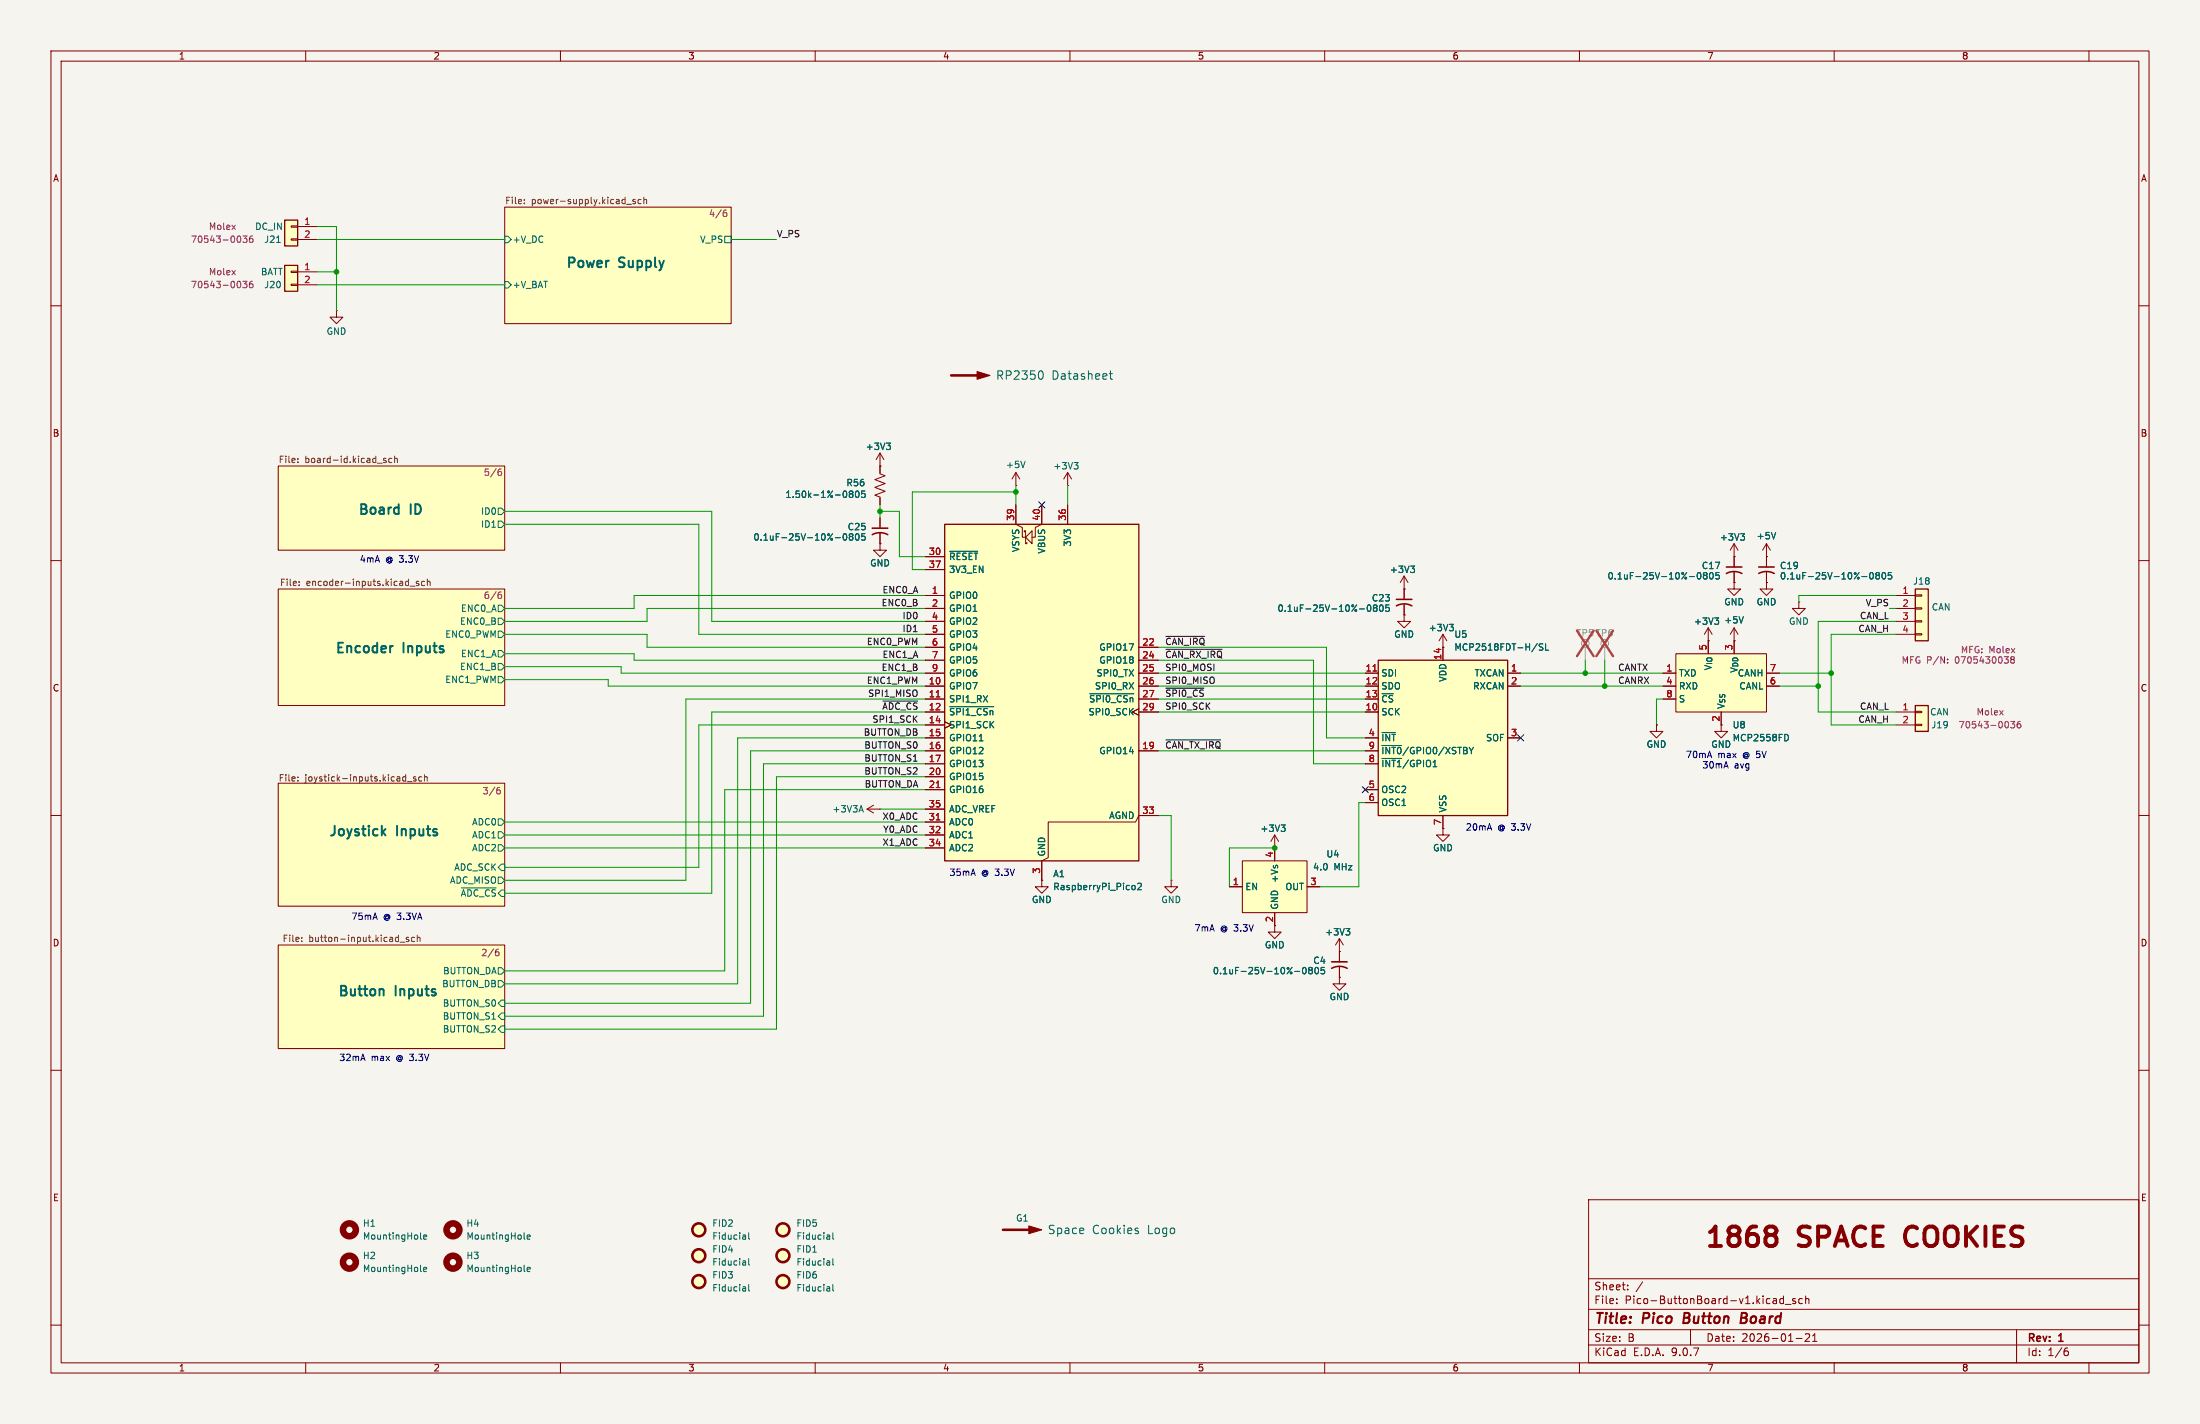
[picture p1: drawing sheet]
<svg xmlns="http://www.w3.org/2000/svg" width="432mm" height="279mm" viewBox="0 0 432 279" stroke-linecap="round" stroke-linejoin="round" font-family="sans-serif">
<path d="M0 0h431.8v279.4h-431.8z" fill="#f5f4ef" stroke="#f5f4ef" stroke-width=".2"/>
<g fill="none" stroke="#840000" stroke-width=".2">
<path d="M10 10h411.8v259.4h-411.8zM12 12h407.8v255.4h-407.8zM60 10v2M110 10v2M160 10v2M210 10v2M260 10v2M310 10v2M360 10v2M410 10v2M99.1 40.6h44.4v22.9h-44.4zM10 60h2"/>
<path d="M419.8 60h2M54.6 91.4h44.5v16.6h-44.5zM10 110h2M54.6 115.6h44.5v22.8h-44.5zM346.7 109.2v2.1M346.7 112.3v2M419.8 110h2M10 160h2M54.6 153.7h44.5v24.1h-44.5zM419.8 160h2M54.6 185.4h44.5v20.3h-44.5zM10 210h2"/>
<path d="M419.8 210h2M311.8 235.4h108v32h-108zM10 260h2M311.8 256.9h108M311.8 250.9h108M317.3 255.6v.2M317.3 254.9v.1M319.5 252.9v.2M319.5 252.2v.1M322.4 251.5l-1.3 1.9M348.6 254.9l.1 .9M348.7 255.7l-.2 .1"/>
<path d="M348.7 255.1l-.2 .1M350 254.3v1.5M350 254.9l-.4-.1-.3 .3 .2 .6h.5M350.4 255.9h1.1M352.4 254.9l-.4-.1-.2 .2 .1 .2 .5 .2v.3h-.6M353.8 254.9l-.5-.1-.3 .3 .2 .6h.6M354.4 254.9l.2-.1 .4 .1v.9M354.4 254.3v1.5M419.8 260h2M60 267.4v2M110 267.4v2M160 267.4v2"/>
<path d="M210 267.4v2M260 267.4v2M310 267.4v2M311.8 263.9h108M311.8 260.9h108M331.8 260.9v3M352.5 262.6h1.2M354.3 261.8l.6-.1 .2 .1 .1 .3-.9 1.1h.9M355.8 263.2h.8M355.8 262.1l.4-.4v1.5M360 267.4v2M395.8 260.9v6.5"/>
<path d="M405.4 265.1h.4l.2 .2-.1 .5-.5 .2M405.8 264.5l-.4 .1M410 267.4v2"/>
</g>
<path d="M330.6 257.6l-.2 2h.7M341.8 258.6h.6M342.4 258.6l.3 .1M342.5 257.6h-.6l-.3 2 1-.1M342.6 258.5l-.2 .1" fill="none" stroke="#840000" stroke-width=".4"/>
<path d="M347.2 240.7h.8a.82 .82 0 0 1 .7 .8 .82 .82 0 0 1-.7 .8M347.2 242.3h.8M348 242.3l.5 .4 .2 .3v.7l-.4 .6-.3 .2h-.8M374.3 241.2a2.64 2.64 0 0 0 0 2.7" fill="none" stroke="#840000" stroke-width=".76"/>
<g fill="#ffffc2" stroke="#ffffc2" stroke-width=".2">
<path d="M54.6 115.6h44.5v22.8h-44.5z"/>
<path d="M54.6 91.4h44.5v16.6h-44.5z"/>
<path d="M54.6 185.4h44.5v20.3h-44.5z"/>
<path d="M54.6 153.7h44.5v24.1h-44.5z"/>
<path d="M99.1 40.6h44.4v22.9h-44.4z"/>
</g>
<g fill="none" stroke="#006464" stroke-width=".2">
<path d="M99.1 55.2h.6l.6 .7-.6 .6h-.6zM99.1 46.4h.6l.6 .6-.6 .6h-.6zM142.2 46.4h1.3v1.2h-1.3zM97.8 99.7h.6l.7 .6-.7 .7h-.6zM97.8 118.7h.6l.7 .7-.7 .6h-.6zM97.8 102.2h.6l.7 .7-.7 .6h-.6zM367.1 112.4l.2-.1a.68 .68 0 0 1 .4 .7 .68 .68 0 0 1-.4 .6 .84 .84 0 0 1-.2-1.2zM368.4 112.9l-.2-.3 .2-.3h.3l.2 .3-.2 .3M368.4 112.9l-.2 .2v.4l.2 .1 .4-.1 .1-.1v-.3l-.2-.2M368.4 112.9h.3M369.5 112.5l.2-.2a.68 .68 0 0 1 .4 .7 .68 .68 0 0 1-.4 .6l-.3-.5zM371.3 112.3h-.7v.6l.2-.1 .4 .1 .1 .2v.4l-.2 .1-.5-.1"/>
<path d="M97.8 121.3h.6l.7 .6-.7 .7h-.6zM97.8 123.8h.6l.7 .7-.7 .6h-.6zM97.8 127.6h.6l.7 .7-.7 .6h-.6zM97.8 130.2h.6l.7 .6-.7 .6h-.6zM97.8 132.7h.6l.7 .7-.7 .6h-.6zM90.6 174.2h6.8M97.8 160.7h.6l.7 .6-.7 .6h-.6zM97.8 163.2h.6l.7 .6-.7 .7h-.6zM97.8 165.7h.6l.7 .7-.7 .6h-.6zM97.8 172.1h.6l.7 .6-.7 .7h-.6zM98.4 169.5h.7v1.3h-.7l-.6-.6zM97.8 189.9h.6l.7 .6-.7 .6h-.6z"/>
<path d="M97.8 192.4h.6l.7 .6-.7 .7h-.6zM98.4 196.2h.7v1.3h-.7l-.6-.6zM98.4 198.8h.7v1.2h-.7l-.6-.6zM98.4 201.3h.7v1.3h-.7l-.6-.7z"/>
</g>
<path d="M76.9 126.7h.2" fill="none" stroke="#006464" stroke-width=".38"/>
<g fill="none" stroke="#725600" stroke-width=".2">
<path d="M102.9 39.8v.2M102.9 39.2v.1M124.7 39.2l-.3-.1-.2 .2 .1 .2 .4 .1v.3h-.5M125.8 39.2l-.3-.1-.3 .3 .1 .5h.5M126.4 39.2h.5v.8M126.4 38.7v1.3M123 40.1h1M58.5 90.6v.2M58.5 90v.1M75.8 90l-.3-.1-.2 .2v.2l.5 .1v.3h-.5M76.9 90l-.4-.1-.2 .3 .1 .5h.5M77.4 90h.5l.1 .8"/>
<path d="M77.4 89.5v1.3M58.7 114.8v.1M58.7 114.1v.1M80.5 115h1M82.2 114.1h-.3l-.2 .1 .1 .2 .4 .1v.3h-.5M83.3 114.1h-.3l-.3 .2 .1 .5h.5M83.9 114.2l.5-.1v.8M83.9 113.6v1.3M58.5 152.5v.1M58.5 153.1v.2M79.9 153.4h1M81.6 152.5l-.3-.1-.2 .2 .1 .2 .4 .1v.3h-.5"/>
<path d="M82.8 152.5l-.4-.1-.2 .2 .1 .6h.5M83.3 152.5h.5l.1 .8M83.3 152v1.3M59.2 184.6v.1M59.2 184v.1M78.5 184.9h1M80.2 184l-.3-.1-.2 .2 .1 .2 .4 .1v.3h-.5M81.4 184l-.4-.1-.2 .2 .1 .6h.5M81.9 184h.5v.7M81.9 183.5v1.2"/>
</g>
<path d="M142.1 41.8l.3-.1 .3 .2-.2 .5h-.4M142.5 41.2l-.3 .1-.2 .2M97.9 92.6l.3-.1 .3 .2-.2 .5h-.4M98.3 92l-.3 .1-.2 .2M97.9 116.7l.3-.1 .3 .3-.2 .5h-.4M98.3 116.1l-.3 .1-.2 .3M97.6 155h.4l.2 .2-.1 .5h-.5M98.1 154.5l-.4 .1-.2 .2M97.4 186.8l.3-.1 .3 .3-.2 .5h-.4M97.8 186.3h-.3l-.2 .3" fill="none" stroke="#840084" stroke-width=".2"/>
<path d="M345.2 112.5a3.2 3.2 0 0 1 3 0M345.2 111.3h3" fill="none" stroke="#840000" stroke-width=".3"/>
<path d="M375.9 115.6h2.6v10.1h-2.6z" fill="#ffffc2"/>
<path d="M375.9 115.6h2.6v10.1h-2.6z" fill="none" stroke="#840000" stroke-width=".25"/>
<g fill="none" stroke="#840000" stroke-width=".2">
<path d="M353.1 118.1v1.3h-1.3l1.3 1.3 1.2-1.3h-1.2M353.1 118.1h.1M372.1 116.8h3.8M372.1 119.4h3.8M375.9 116.7h1.3v.3h-1.3zM375.9 119.3h1.3v.2h-1.3zM372.1 121.9h3.8M372.1 124.5h3.8M375.9 121.8h1.3v.2h-1.3zM375.9 124.3h1.3v.3h-1.3zM250.2 166.4h.1M250.2 163.8l-.8 1.3"/>
<path d="M250.2 163.8l.8 1.3M250.2 163.8v2.6M250.2 181.6v1.3h1.3l-1.3 1.3-1.3-1.3h1.3M262.9 191.8v1.2h1.3l-1.3 1.3-1.3-1.3h1.3M262.9 191.8h.1M262.9 186.7h.1M262.9 184.2v4.5M262.9 189.7v2.1M262.9 184.2l-.8 1.2M262.9 184.2l.8 1.2"/>
</g>
<path d="M382.3 130v.1M382.3 129.3v.2M394.7 129v.2l.2 .2M394.9 129.4l-.2 .2v.4l.2 .1h.4l.1-.2v-.3l-.3-.2M394.9 129.4h.2M395.3 129l.1 .2-.3 .2" fill="none" stroke="#840084" stroke-width=".2"/>
<path d="M261.4 190a3.2 3.2 0 0 1 3 0M261.4 188.7h3" fill="none" stroke="#840000" stroke-width=".3"/>
<g fill="none" stroke="#006464" stroke-width=".2">
<path d="M251.4 161.9h.8l-.4 .5M252 162.4l.2 .2v.3l-.2 .2M255.8 189.9l.1-.1a.68 .68 0 0 1 .5 .6 .68 .68 0 0 1-.5 .7l-.3-.5zM257.1 190.4l-.2 .2v.4l.2 .1 .4-.1 .1-.2v-.2l-.3-.2M257.1 190.4h.2M257.3 189.8h-.2l-.2 .3 .2 .3M257.5 189.9l.1 .2-.3 .3M258.2 189.9a.69 .69 0 0 0 .3 1.2l.3-.5-.1-.7M259.3 189.8v.6l.2-.1 .4 .1 .1 .4-.2 .3-.5-.1M264.1 182.2h.8l-.4 .5M264.7 182.7l.2 .2v.3l-.2 .3M223.2 241.5l.3 .2-.3 .4"/>
<path d="M223.2 241h.2"/>
</g>
<path d="M196.8 241.3h6.4" fill="none" stroke="#840000" stroke-width=".51"/>
<path d="M201.9 240.5l2.6 .8-2.6 .8z" fill="#840000" stroke="#840000" stroke-width=".2"/>
<path d="M243.8 168.9h12.7v10.2h-12.7z" fill="#ffffc2"/>
<path d="M241.3 174h2.5M243.8 168.9h12.7v10.2h-12.7zM250.2 166.4v2.5M250.2 179.1v2.5M256.5 174h2.6" fill="none" stroke="#840000" stroke-width=".2"/>
<path d="M55.9 43.2h2.5v5.1h-2.5z" fill="#ffffc2"/>
<path d="M55.9 43.2h2.5v5.1h-2.5z" fill="none" stroke="#840000" stroke-width=".25"/>
<g fill="none" stroke="#840000" stroke-width=".2">
<path d="M57.1 44.3h1.3v.3h-1.3zM57.1 46.9h1.3v.2h-1.3zM58.4 44.5h3.8M58.4 47h3.8M172.7 88.9v4.1l1 .3-2 .8 2 .8-2 .7 2 .8-2 .8 1 .3v1.6M172.7 91.4h.1M172.7 88.9l-.7 1.3M172.7 88.9l.8 1.3M172.7 106.7v1.3h1.3l-1.3 1.2-1.3-1.2h1.3M172.7 106.7h.1M172.7 101.6v2M172.7 104.6v2.1"/>
<path d="M275.6 115.6v2M275.6 118.6v2.1M340.4 109.2h.1M340.4 106.7l-.8 1.3M340.4 106.7l.7 1.3M340.4 106.7v2.5M325.1 142.2v1.3h-1.3l1.3 1.3 1.3-1.3h-1.3M325.1 142.2h.1M337.8 142.2v1.3h-1.3l1.3 1.3 1.3-1.3h-1.3M204.5 172.7v1.3h1.2l-1.2 1.3-1.3-1.3h1.3M204.5 172.7h.1M229.9 172.7v1.3h1.2l-1.2 1.3-1.3-1.3h1.3"/>
<path d="M229.9 172.7h.1"/>
</g>
<g fill="none" stroke="#006464" stroke-width=".2">
<path d="M54.3 47.6h.7M166.9 96.9l-.2-.3 .2-.3h.3l.2 .3-.2 .3M166.9 96.9l-.2 .2v.4l.2 .1 .4-.1 .1-.1v-.3l-.2-.2M166.9 96.9h.3M168 96.5l.2-.2a.68 .68 0 0 1 .4 .7 .68 .68 0 0 1-.4 .6l-.3-.5zM169.8 96.3h-.6l-.1 .6 .2-.1 .4 .1 .1 .2v.4l-.2 .1-.5-.1M174 86.9h.8l-.5 .5M174.5 87.4l.3 .3v.3l-.3 .2M165.8 104.7a.72 .72 0 0 0 .1 1.3l.3-.5-.1-.7M166.7 104.8v.2l.2 .3M166.9 105.3l-.2 .2v.4l.2 .1 .4-.1 .1-.2v-.2l-.2-.2M166.9 105.3h.3"/>
<path d="M167.3 104.8l.1 .2-.2 .3M168 104.8a.69 .69 0 0 0 .3 1.2l.3-.5-.1-.7M169.2 104.7l-.1 .6 .2-.1 .4 .1 .1 .4-.2 .3-.5-.1M268.6 118.7a.72 .72 0 0 0 .2 1.3l.3-.5-.2-.7M269.6 118.8v.2l.2 .2M269.8 119.2l-.2 .3v.3l.2 .2 .4-.1 .1-.2v-.2l-.3-.3M269.8 119.2h.2M270.2 118.8l.1 .2-.3 .2M270.9 118.8a.69 .69 0 0 0 .3 1.2l.3-.5-.1-.7M272 118.7v.6l.2-.1h.4l.1 .5-.2 .3-.5-.2M341.6 104.7h.8l-.4 .5M342.2 105.2l.2 .2v.3l-.2 .3"/>
</g>
<path d="M47.7 46.3h.8l-.5 .5 .4 .1v.5l-.2 .2-.5-.2M49.6 46.3l-.4 .1-.2 .2-.1 .7 .3 .3 .4-.2 .1-.4-.1-.2h-.4l-.3 .2" fill="none" stroke="#840084" stroke-width=".2"/>
<path d="M171.2 104.9a3.2 3.2 0 0 1 3 0M171.2 103.6h3M274.1 118.9a3.2 3.2 0 0 1 3 0M274.1 117.6h3" fill="none" stroke="#840000" stroke-width=".3"/>
<path d="M328.9 128.3h17.8v11.4h-17.8z" fill="#ffffc2"/>
<g fill="none" stroke="#840000" stroke-width=".2">
<path d="M275.6 115.6h.1M275.6 113l-.8 1.3M275.6 113l.8 1.3M275.6 113v2.6M275.6 120.7v1.2h1.3l-1.3 1.3-1.3-1.3h1.3M275.6 120.7h.1M283.2 127h.1M283.2 124.5l-.8 1.2M283.2 124.5l.8 1.2M283.2 124.5v2.5M326.4 132.1h2.5M326.4 134.6h2.5"/>
<path d="M326.4 137.2h2.5M328.9 128.3h17.8v11.4h-17.8zM335.3 125.7v2.6M337.8 139.7v2.5M340.4 123.2l-.8 1.3M340.4 123.2l.7 1.3M340.4 123.2v2.5M346.7 132.1h2.5M346.7 134.6h2.5"/>
</g>
<path d="M276.8 111.1h.8l-.4 .5M277.4 111.6l.2 .2v.3l-.2 .2M284.5 122.5h.8l-.5 .5M285 123l.3 .2v.3M342.2 121l-.4 1.2M350.6 144.1a.68 .68 0 0 1 .4 .6 .68 .68 0 0 1-.4 .7" fill="none" stroke="#006464" stroke-width=".2"/>
<g fill="none" stroke="#9c9b98" stroke-width=".2">
<path d="M311.1 127v2.5M315 127v2.5"/>
<circle cx="311.2" cy="126.2" r=".76"/>
<circle cx="315" cy="126.2" r=".76"/>
</g>
<path d="M309.5 123.7l3.3 5.1M312.8 123.7l-3.3 5.1M313.3 123.7l3.3 5.1M316.6 123.7l-3.3 5.1" fill="none" stroke="#e12e31" stroke-width=".46"/>
<path d="M375.9 138.4h2.6v5.1h-2.6z" fill="#ffffc2"/>
<path d="M375.9 138.4h2.6v5.1h-2.6z" fill="none" stroke="#840000" stroke-width=".25"/>
<g fill="none" stroke="#840000" stroke-width=".2">
<path d="M66 61v1.2h1.3l-1.3 1.3-1.2-1.3h1.2M66 61h.1M340.4 114.3v1.3h1.2l-1.2 1.2-1.3-1.2h1.3M340.4 114.3h.1M340.4 109.2v2.1M340.4 112.3v2M346.7 109.2h.1M346.7 114.3v1.3h-1.3l1.3 1.2 1.3-1.2h-1.3M346.7 114.3h.1M346.7 106.7l-.8 1.3M346.7 106.7l.8 1.3M346.7 106.7v2.5"/>
<path d="M335.3 125.7h.1M335.3 123.2l-.8 1.3M335.3 123.2l.7 1.3M335.3 123.2v2.5M372.1 139.7h3.8M375.9 139.6h1.3v.2h-1.3zM372.1 142.2h3.8M375.9 142.1h1.3v.3h-1.3z"/>
</g>
<path d="M394.6 141.5h.8l-.4 .5 .4 .2v.5l-.2 .1-.6-.1M396.5 141.5l-.3 .1-.2 .3-.1 .7 .3 .2 .4-.1v-.4l-.1-.2-.3-.1-.3 .3" fill="none" stroke="#840084" stroke-width=".2"/>
<path d="M333.4 112.3a.72 .72 0 0 0 .1 1.3l.3-.5-.1-.6M334.4 112.5l-.1 .1 .3 .3M334.6 112.9l-.3 .2 .1 .4 .2 .1 .3-.1 .1-.1v-.3l-.2-.2M334.6 112.9h.2M335 112.5v.1l-.2 .3M335.7 112.5a.69 .69 0 0 0 .3 1.1l.3-.5-.2-.6M336.8 112.3l-.1 .6 .2-.1 .4 .1 .2 .5-.3 .2-.5-.1M348.5 104.5l-.4 1.2M336.5 121.2h.8l-.4 .5M337.1 121.7l.2 .3v.3l-.2 .2" fill="none" stroke="#006464" stroke-width=".2"/>
<path d="M338.8 112.5a3.2 3.2 0 0 1 3.1 0M338.8 111.3h3.1" fill="none" stroke="#840000" stroke-width=".3"/>
<path d="M55.9 52.1h2.5v5.1h-2.5z" fill="#ffffc2"/>
<path d="M55.9 52.1h2.5v5.1h-2.5z" fill="none" stroke="#840000" stroke-width=".25"/>
<path d="M57.1 53.2h1.3v.3h-1.3zM57.1 55.8h1.3v.2h-1.3zM58.4 53.3h3.8M58.4 55.9h3.8M199.4 95.3h.1M199.4 92.7l-.8 1.3M199.4 92.7l.8 1.3M199.4 92.7v2.6" fill="none" stroke="#840000" stroke-width=".2"/>
<path d="M47.7 55.2h.8l-.5 .5 .4 .1v.5l-.2 .2-.5-.2M49.6 55.2l-.4 .1-.2 .2-.1 .7 .3 .3 .4-.2 .1-.4-.1-.2h-.4l-.3 .2" fill="none" stroke="#840084" stroke-width=".2"/>
<path d="M201.2 90.5l-.4 1.3M102.9 243l.1 .1M103.5 242.7l.6-.1-.1-.2-.4-.1-.1 .2v.6h.5M146.3 252.5v.8M146.3 253.2l-.1 .1M146.3 252.8h-.1M146.9 252v1.1l.2 .2M162.8 242.4l.1 .7M162.9 243.1h-.2M162.9 242.6l-.2 .1M163.5 241.9v1.1l.1 .1" fill="none" stroke="#006464" stroke-width=".2"/>
<circle cx="88.9" cy="241.3" r="1.27" fill="none" stroke="#840000" stroke-width="1.3"/>
<g fill="#ffffc2" stroke="#ffffc2" stroke-width=".2">
<circle cx="153.7" cy="241.3" r="1.27"/>
<circle cx="137.2" cy="251.5" r="1.27"/>
</g>
<g fill="none" stroke="#840000" stroke-width=".51">
<circle cx="137.2" cy="251.5" r="1.27"/>
<circle cx="153.7" cy="241.3" r="1.27"/>
</g>
<path d="M185.4 102.9h38.1v66h-38.1z" fill="#ffffc2"/>
<path d="M185.4 102.9h38.1v66h-38.1z" fill="none" stroke="#840000" stroke-width=".25"/>
<g fill="none" stroke="#840000" stroke-width=".2">
<path d="M199.4 99.1v3.8l1.3 .6v1.9h.6M204.5 99.1v3.8l-1.3 .6v1.9h-.6M209.5 99.1v3.8M181.6 109.2h3.8M181.6 111.8h3.8M181.6 116.8h3.8M181.6 119.4h3.8M201 104.4v-.3h.3v2.6h.2v-.3M201.3 105.4l1.3-1.3v2.6zM181.6 121.9h3.8M181.6 124.5h3.8M181.6 127h3.8"/>
<path d="M181.6 129.5h3.8M181.6 132.1h3.8M181.6 134.6h3.8M181.6 137.2h3.8M181.6 139.7h3.8M223.5 139.1l-1.3 .6 1.3 .6M223.5 127h3.8M223.5 129.5h3.8M223.5 132.1h3.8M223.5 134.6h3.8M223.5 137.2h3.8M223.5 139.7h3.8"/>
<path d="M170.2 158.8h2.5M170.2 158.8l1.2 .7M171.4 158l-1.2 .8M172.7 158.8h.1M181.6 142.2h3.8M181.6 144.8h3.8M181.6 147.3h3.8M181.6 149.9h3.8M181.6 152.4h3.8M181.6 154.9h3.8M181.6 158.8h3.8M185.4 141.6l1.3 .6-1.3 .7"/>
<path d="M223.5 147.3h3.8M181.6 161.3h3.8M181.6 163.8h3.8M181.6 166.4h3.8M227.3 160h-3.8l-.6 1.3h-17.2v7l-1.2 .6v3.8"/>
</g>
<g fill="none" stroke="#006464" stroke-width=".2">
<path d="M186.4 108.2h5.5M186.4 138.7h8.6M213.9 136.1h8.6M168.7 159h.6M169 158.1l.4 1.2M192.2 145.4h.7M222.3 173.8l.3-.1 .2 .3v.4l-.5 .1M223.3 173.4l.5-.1 .2 .4-.8 .9h.8M82.5 243l.2 .1M82.5 249.3l.2 .2M83.1 249.1l.6-.1v-.3h-.4l-.2 .1 .1 .6h.5M83.1 242.7l.6-.1v-.2l-.4-.1-.2 .2 .1 .6h.5"/>
<path d="M102.9 249.3l.1 .2M103.5 249.1l.6-.1-.1-.3h-.4l-.1 .1v.6h.5M146.3 242.4v.7M146.3 247.4v.8M146.3 248.2h-.1M146.3 247.7h-.1M146.3 243.1h-.1M146.3 242.6l-.1 .1M146.9 247v1l.2 .2M146.9 241.9v1.1l.2 .1M162.8 247.4l.1 .8M162.9 248.2h-.2"/>
<path d="M162.9 247.7h-.2M163.5 247v1l.1 .2"/>
</g>
<path d="M183.8 136.7h.7M183.8 154.5h.7M183.8 160.9h.7" fill="none" stroke="#a90000" stroke-width=".2"/>
<g fill="#ffffc2" stroke="#ffffc2" stroke-width=".2">
<circle cx="153.7" cy="246.4" r="1.27"/>
<circle cx="137.2" cy="246.4" r="1.27"/>
<circle cx="137.2" cy="241.3" r="1.27"/>
</g>
<g fill="none" stroke="#840000" stroke-width=".51">
<circle cx="137.2" cy="246.4" r="1.27"/>
<circle cx="137.2" cy="241.3" r="1.27"/>
<circle cx="153.7" cy="246.4" r="1.27"/>
</g>
<g fill="none" stroke="#840000" stroke-width="1.3">
<circle cx="68.6" cy="241.3" r="1.27"/>
<circle cx="68.6" cy="247.6" r="1.27"/>
<circle cx="88.9" cy="247.6" r="1.27"/>
</g>
<path d="M270.5 129.5h25.4v30.5h-25.4z" fill="#ffffc2"/>
<path d="M270.5 129.5h25.4v30.5h-25.4z" fill="none" stroke="#840000" stroke-width=".25"/>
<g fill="none" stroke="#840000" stroke-width=".2">
<path d="M172.7 91.4h.1M172.7 91.4v1.3M172.7 97.8v1.3M199.4 99.1v3.8M204.5 99.1v3.8M209.5 95.3h.1M209.5 92.7l-.7 1.3M209.5 92.7l.8 1.3M209.5 92.7v2.6M209.5 99.1v3.8M172.7 106.7h.1M172.7 101.6v2"/>
<path d="M172.7 104.6v2.1M181.6 109.2h3.8M181.6 111.8h3.8M181.6 116.8h3.8M181.6 119.4h3.8M275.6 115.6h.1M275.6 115.6v2M275.6 118.6v2.1M340.4 109.2h.1M340.4 114.3h.1M340.4 109.2v2.1M340.4 112.3v2"/>
<path d="M346.7 109.2h.1M346.7 114.3h.1M346.7 109.2v2.1M346.7 112.3v2M181.6 132.1h3.8M181.6 134.6h3.8M181.6 137.2h3.8M181.6 139.7h3.8M181.6 121.9h3.8M181.6 124.5h3.8M181.6 127h3.8M181.6 129.5h3.8"/>
<path d="M223.5 139.1l-1.3 .6 1.3 .6M223.5 132.1h3.8M223.5 134.6h3.8M223.5 137.2h3.8M223.5 139.7h3.8M223.5 127h3.8M223.5 129.5h3.8M268 132.1h2.5M268 134.6h2.5M268 137.2h2.5M268 139.7h2.5M275.6 120.7h.1"/>
<path d="M283.2 127h.1M283.2 127v2.5M295.9 132.1h2.5M295.9 134.6h2.5M326.4 132.1h2.5M326.4 134.6h2.5M326.4 137.2h2.5M335.3 125.7h.1M335.3 125.7v2.6M337.8 139.7v2.5M346.7 132.1h2.5M346.7 134.6h2.5"/>
<path d="M181.6 144.8h3.8M181.6 147.3h3.8M181.6 149.9h3.8M181.6 154.9h3.8M181.6 142.2h3.8M181.6 152.4h3.8M181.6 158.8h3.8M185.4 141.6l1.3 .6-1.3 .7M223.5 147.3h3.8M268 144.8h2.5M268 147.3h2.5M268 149.9h2.5"/>
<path d="M268 154.9h2.5M268 157.5h2.5M295.9 144.8h2.5M325.1 142.2h.1M181.6 161.3h3.8M181.6 163.8h3.8M181.6 166.4h3.8M204.5 172.7h.1M204.5 168.9v3.8M223.5 160h3.8M241.3 174h2.5M250.2 166.4h.1"/>
<path d="M250.2 166.4v2.5M250.2 179.1v2.5M256.5 174h2.6M283.2 162.6v1.2h1.3l-1.3 1.3-1.3-1.3h1.3M283.2 162.6h.1M283.2 160v2.6M262.9 186.7h.1M262.9 191.8h.1M262.9 186.7v2M262.9 189.7v2.1"/>
</g>
<path d="M183.8 136.7h.7M269.5 131.7h.7M183.8 154.5h.7M183.8 160.9h.7" fill="none" stroke="#a90000" stroke-width=".2"/>
<g fill="none" stroke="#006464" stroke-width=".2">
<path d="M204.4 72.8a1.03 1.03 0 0 1 0 1.6M217.7 73.3h.6M218 72.8v1.4l.3 .2M166.9 96.9l-.2 .2v.4l.2 .1 .4-.1 .1-.1v-.3l-.2-.2M166.9 96.9l-.2-.3 .2-.3h.3l.2 .3-.2 .3M166.9 96.9h.3M168 96.5l.2-.2a.68 .68 0 0 1 .4 .7 .68 .68 0 0 1-.4 .6l-.3-.5zM169.8 96.3h-.6l-.1 .6 .2-.1 .4 .1 .1 .2v.4l-.2 .1-.5-.1M174 86.9h.8l-.5 .5M174.5 87.4l.3 .3v.3l-.3 .2M210.8 90.7h.8l-.4 .5M211.4 91.2l.2 .3v.3l-.2 .2"/>
<path d="M165.8 104.7a.72 .72 0 0 0 .1 1.3l.3-.5-.1-.7M166.7 104.8v.2l.2 .3M166.9 105.3l-.2 .2v.4l.2 .1 .4-.1 .1-.2v-.2l-.2-.2M166.9 105.3h.3M167.3 104.8l.1 .2-.2 .3M168 104.8a.69 .69 0 0 0 .3 1.2l.3-.5-.1-.7M169.2 104.7l-.1 .6 .2-.1 .4 .1 .1 .4-.2 .3-.5-.1M186.4 108.2h5.5M268.6 118.7a.72 .72 0 0 0 .2 1.3l.3-.5-.2-.7M269.6 118.8v.2l.2 .2M269.8 119.2l-.2 .3v.3l.2 .2 .4-.1 .1-.2v-.2l-.3-.3M269.8 119.2h.2"/>
<path d="M270.2 118.8l.1 .2-.3 .2M270.9 118.8a.69 .69 0 0 0 .3 1.2l.3-.5-.1-.7M272 118.7v.6l.2-.1h.4l.1 .5-.2 .3-.5-.2M276.8 111.1h.8l-.4 .5M277.4 111.6l.2 .2v.3l-.2 .2M333.4 112.3a.72 .72 0 0 0 .1 1.3l.3-.5-.1-.6M334.4 112.5l-.1 .1 .3 .3M334.6 112.9l-.3 .2 .1 .4 .2 .1 .3-.1 .1-.1v-.3l-.2-.2M334.6 112.9h.2M335 112.5v.1l-.2 .3M335.7 112.5a.69 .69 0 0 0 .3 1.1l.3-.5-.2-.6M336.8 112.3l-.1 .6 .2-.1 .4 .1 .2 .5-.3 .2-.5-.1"/>
<path d="M341.6 104.7h.8l-.4 .5M342.2 105.2l.2 .2v.3l-.2 .3M348.5 104.5l-.4 1.2M367.1 112.4l.2-.1a.68 .68 0 0 1 .4 .7 .68 .68 0 0 1-.4 .6 .84 .84 0 0 1-.2-1.2zM368.4 112.9l-.2 .2v.4l.2 .1 .4-.1 .1-.1v-.3l-.2-.2M368.4 112.9h.3M368.4 112.9l-.2-.3 .2-.3h.3l.2 .3-.2 .3M369.5 112.5l.2-.2a.68 .68 0 0 1 .4 .7 .68 .68 0 0 1-.4 .6l-.3-.5zM371.3 112.3h-.7v.6l.2-.1 .4 .1 .1 .2v.4l-.2 .1-.5-.1M186.4 138.7h8.6M213.9 136.1h8.6M284.5 122.5h.8l-.5 .5"/>
<path d="M285 123l.3 .2v.3M302.8 126.4l-.5-.1-.1 .1v.4l.5 .2 .1 .3-.2 .3-.5-.1M303.4 126.3v1.3h.6M336.5 121.2h.8l-.4 .5M337.1 121.7l.2 .3v.3l-.2 .2M342.2 121l-.4 1.2M192.2 145.4h.7M271.2 143.7h2.7M271.2 146.3h3.9M271.2 148.8h3.9M350.6 144.1a.68 .68 0 0 1 .4 .6 .68 .68 0 0 1-.4 .7M222.3 173.8l.3-.1 .2 .3v.4l-.5 .1"/>
<path d="M223.3 173.4l.5-.1 .2 .4-.8 .9h.8M251.4 161.9h.8l-.4 .5M252 162.4l.2 .2v.3l-.2 .2M255.8 189.9l.1-.1a.68 .68 0 0 1 .5 .6 .68 .68 0 0 1-.5 .7l-.3-.5zM257.1 190.4l-.2 .2v.4l.2 .1 .4-.1 .1-.2v-.2l-.3-.2M257.1 190.4h.2M257.3 189.8h-.2l-.2 .3 .2 .3M257.5 189.9l.1 .2-.3 .3M258.2 189.9a.69 .69 0 0 0 .3 1.2l.3-.5-.1-.7M259.3 189.8v.6l.2-.1 .4 .1 .1 .4-.2 .3-.5-.1M264.1 182.2h.8l-.4 .5M264.7 182.7l.2 .2v.3l-.2 .3"/>
<path d="M162.8 252.5l.1 .8M162.9 253.2l-.2 .1M162.9 252.8h-.2M163.5 252v1.1l.1 .2"/>
</g>
<g fill="none" stroke="#840000" stroke-width=".51">
<path d="M186.7 73.7h6.3"/>
<circle cx="153.7" cy="251.5" r="1.27"/>
</g>
<path d="M191.8 72.9l2.5 .8-2.5 .7z" fill="#840000" stroke="#840000" stroke-width=".2"/>
<circle cx="153.7" cy="251.5" r="1.27" fill="#ffffc2" stroke="#ffffc2" stroke-width=".2"/>
<path d="M173.3 137.6h6.8M228.8 124.9h7.6M228.8 135h7.5M228.8 127.4h11.1M228.8 145.2h10.8" fill="none" stroke="#0f0f0f" stroke-width=".2"/>
<g fill="none" stroke="#009600" stroke-width=".2">
<path d="M62.2 47h36.9M62.2 44.5h3.8v16.5M62.2 55.9h36.9M62.2 53.3h3.8M143.5 47h8.9M172.7 99.1v2.5M199.4 95.3v3.8M199.4 96.5h-20.3v15.3h2.5M209.5 95.3v3.8M99.1 100.3h40.6v21.6h41.9M99.1 102.9h38.1v21.6h44.4M172.7 100.3h3.8v8.9h5.1"/>
<path d="M181.6 116.8h-57.1v2.6h-25.4M181.6 119.4h-54.6v2.5h-27.9M370.8 119.4h1.3M372.1 116.8h-19v1.3M99.1 130.8h22.8v1.3h59.7M99.1 133.4h20.3v1.2h62.2M99.1 124.5h27.9v2.5h54.6M99.1 128.3h25.4v1.2h57.1M181.6 137.2h-47v35.5h-35.5M181.6 139.7h-41.9v35.6h-40.6M227.3 132.1h40.7M227.3 134.6h40.7"/>
<path d="M227.3 137.2h40.7M227.3 139.7h40.7M227.3 129.5h30.5v20.4h10.2M227.3 127h33v17.8h7.7M298.4 132.1h28M298.4 134.6h28M311.1 129.5v2.6M315 129.5v5.1M326.4 137.2h-1.3v5M349.2 132.1h10.2M349.2 134.6h7.7M372.1 124.5h-12.7v17.7h12.7"/>
<path d="M372.1 121.9h-15.2v17.8h15.2M172.7 158.8h8.9M181.6 142.2h-44.4v28h-38.1M181.6 149.9h-31.7v49.5h-50.8M181.6 147.3h-34.3v49.6h-48.2M181.6 152.4h-29.2v49.5h-53.3M181.6 144.8h-36.8v48.2h-45.7M181.6 154.9h-39.4v35.6h-43.1M227.3 147.3h40.7M268 157.5h-1.3v16.5h-7.6M99.1 166.4h82.5M99.1 163.8h82.5"/>
<path d="M99.1 161.3h82.5M227.3 160h2.6v12.7M250.2 166.4h-8.9v7.6"/>
</g>
<path d="M203.9 98.5l1.2 1.2M205.1 98.5l-1.2 1.2M267.4 154.3l1.2 1.2M268.6 154.3l-1.2 1.2M297.8 144.2l1.3 1.2M299.1 144.2l-1.3 1.2" fill="none" stroke="#000084" stroke-width=".2"/>
<g fill="#009600" stroke="#009600" stroke-width=".2">
<circle cx="250.2" cy="166.4" r=".46"/>
<circle cx="172.7" cy="100.3" r=".46"/>
<circle cx="66" cy="53.3" r=".46"/>
<circle cx="315" cy="134.6" r=".46"/>
<circle cx="311.1" cy="132.1" r=".46"/>
<circle cx="356.9" cy="134.6" r=".46"/>
<circle cx="359.4" cy="132.1" r=".46"/>
<circle cx="199.4" cy="96.5" r=".46"/>
</g>
<g font-size="5.3" fill="#840000">
<text x="334.4" y="245.8">1868</text>
<text x="353.3" y="245.8">SPACE</text>
<text x="375.7" y="245.8">COOKIES</text>
</g>
<g font-size="2.8" fill="#840000">
<text x="312.8" y="260.3">Title:</text>
<text x="322.5" y="260.3">Pico</text>
<text x="331.3" y="260.3">Button</text>
<text x="343.3" y="260.3">Board</text>
</g>
<g font-size="2.7" fill="#006464">
<text x="110.9" y="53.1">Power</text>
<text x="121.5" y="53.1">Supply</text>
<text x="70.1" y="101.1">Board</text>
<text x="80.5" y="101.1">ID</text>
<text x="65.6" y="128.3">Encoder</text>
<text x="79.1" y="128.3">Inputs</text>
<text x="64.3" y="164.6">Joystick</text>
<text x="77.9" y="164.6">Inputs</text>
<text x="66.1" y="195.6">Button</text>
<text x="77.6" y="195.6">Inputs</text>
</g>
<g font-size="2.3" fill="#006464">
<text x="195.4" y="74.7">RP2350</text>
<text x="206.4" y="74.7">Datasheet</text>
<text x="205.6" y="242.4">Space</text>
<text x="214.3" y="242.4">Cookies</text>
<text x="225.2" y="242.4">Logo</text>
</g>
<g font-size="2.1" fill="#840000">
<text x="312.8" y="256.1">File:</text>
<text x="312.8" y="253.4">Sheet:</text>
<text x="318.9" y="256.1">Pico-ButtonBoard-v1.kicad_sch</text>
<text x="312.8" y="263.5">Size:</text>
<text x="319.5" y="263.5">B</text>
<text x="334.8" y="263.5">Date:</text>
<text x="341.8" y="263.5">2026-01-21</text>
<text x="397.8" y="263.7">Rev:</text>
<text x="404.2" y="263.7">1</text>
<text x="312.8" y="266.3">KiCad</text>
<text x="320.5" y="266.3">E.D.A.</text>
<text x="328.1" y="266.3">9.0.7</text>
<text x="397.8" y="266.3">Id:</text>
<text x="401.9" y="266.3">1/6</text>
</g>
<g font-size="1.8" fill="#840000">
<text x="35" y="11.9">1</text>
<text x="85" y="11.9">2</text>
<text x="135" y="11.9">3</text>
<text x="185" y="11.9">4</text>
<text x="235" y="11.9">5</text>
<text x="285" y="11.9">6</text>
<text x="335" y="11.9">7</text>
<text x="385" y="11.9">8</text>
<text x="10.3" y="35.9">A</text>
<text x="420.1" y="35.9">A</text>
<text x="10.3" y="85.9">B</text>
<text x="420.1" y="85.9">B</text>
<text x="10.3" y="135.9">C</text>
<text x="341.2" y="132.2" transform="rotate(-90 341.2 132.2)">V_{DD}</text>
<text x="420.1" y="135.9">C</text>
<text x="10.3" y="185.9">D</text>
<text x="249.9" y="181" transform="rotate(-90 249.9 181)">2</text>
<text x="420.1" y="185.9">D</text>
<text x="10.3" y="235.9">E</text>
<text x="420.1" y="235.9">E</text>
<text x="35" y="269.3">1</text>
<text x="85" y="269.3">2</text>
<text x="135" y="269.3">3</text>
<text x="185" y="269.3">4</text>
<text x="235" y="269.3">5</text>
<text x="285" y="269.3">6</text>
<text x="335" y="269.3">7</text>
<text x="385" y="269.3">8</text>
</g>
<g font-size="1.8" fill="#725600">
<text x="99.1" y="40.1">File:</text>
<text x="104.3" y="40.1">power-supply.kicad_sch</text>
<text x="54.6" y="90.9">File:</text>
<text x="59.8" y="90.9">board-id.kicad_sch</text>
<text x="54.9" y="115.1">File:</text>
<text x="60.1" y="115.1">encoder-inputs.kicad_sch</text>
<text x="54.6" y="153.4">File:</text>
<text x="59.8" y="153.4">joystick-inputs.kicad_sch</text>
<text x="55.4" y="184.9">File:</text>
<text x="60.6" y="184.9">button-input.kicad_sch</text>
</g>
<g font-size="1.8" fill="#840084">
<text x="37.4" y="47.9">70543-0036</text>
<text x="40.9" y="45.3">Molex</text>
<text x="139" y="42.8">4/6</text>
<text x="37.4" y="56.7">70543-0036</text>
<text x="40.9" y="54.2">Molex</text>
<text x="94.9" y="93.6">5/6</text>
<text x="94.9" y="117.7">6/6</text>
<text x="373.1" y="130.4">MFG P/N:</text>
<text x="383.8" y="130.4">0705430038</text>
<text x="384.8" y="128.4">MFG: Molex</text>
<text x="384.3" y="143.1">70543-0036</text>
<text x="387.9" y="140.6">Molex</text>
<text x="94.6" y="156.1">3/6</text>
<text x="94.3" y="187.8">2/6</text>
</g>
<g font-size="1.8" fill="#006464">
<text x="50" y="45.3">DC_IN</text>
<text x="51.8" y="47.9">J21</text>
<text x="100.5" y="47.9">+V_DC</text>
<text x="137.3" y="47.9">V_PS</text>
<text x="51.1" y="54.2">BATT</text>
<text x="51.8" y="56.7">J20</text>
<text x="100.5" y="56.7">+V_BAT</text>
<text x="64" y="65.9">GND</text>
<text x="169.8" y="88.5">+3V3</text>
<text x="166" y="95.6">R56</text>
<text x="197.4" y="92">+5V</text>
<text x="206.7" y="92.3">+3V3</text>
<text x="94.3" y="101.2">ID0</text>
<text x="154.1" y="97.9">1.50k-1%-0805</text>
<text x="94.3" y="103.7">ID1</text>
<text x="147.8" y="106.3">0.1uF-25V-10%-0805</text>
<text x="166.3" y="104.2">C25</text>
<text x="210.4" y="107.3" transform="rotate(-90 210.4 107.3)">3V3</text>
<text x="337.5" y="106.3">+3V3</text>
<text x="344.7" y="106">+5V</text>
<text x="170.7" y="111.4">GND</text>
<text x="186.2" y="110.1">~{RESET}</text>
<text x="186.2" y="112.6">3V3_EN</text>
<text x="200.3" y="108.4" transform="rotate(-90 200.3 108.4)">VSYS</text>
<text x="205.3" y="108.7" transform="rotate(-90 205.3 108.7)">VBUS</text>
<text x="272.7" y="112.6">+3V3</text>
<text x="315.4" y="113.9">0.1uF-25V-10%-0805</text>
<text x="333.9" y="111.9">C17</text>
<text x="349.3" y="111.9">C19</text>
<text x="349.3" y="113.9">0.1uF-25V-10%-0805</text>
<text x="186.2" y="117.7">GPIO0</text>
<text x="269.1" y="118.2">C23</text>
<text x="338.3" y="119">GND</text>
<text x="344.7" y="119">GND</text>
<text x="375.4" y="114.9">J18</text>
<text x="379.1" y="120">CAN</text>
<text x="87.3" y="125.3">ENC0_PWM</text>
<text x="90.2" y="122.8">ENC0_B</text>
<text x="90.4" y="120.2">ENC0_A</text>
<text x="186.2" y="120.2">GPIO1</text>
<text x="186.2" y="122.8">GPIO2</text>
<text x="186.2" y="125.3">GPIO3</text>
<text x="250.6" y="120.2">0.1uF-25V-10%-0805</text>
<text x="273.6" y="125.3">GND</text>
<text x="280.3" y="124.1">+3V3</text>
<text x="285.4" y="125.3">U5</text>
<text x="332.4" y="122.8">+3V3</text>
<text x="338.3" y="122.5">+5V</text>
<text x="351" y="122.8">GND</text>
<text x="90.2" y="131.7">ENC1_B</text>
<text x="90.4" y="129.1">ENC1_A</text>
<text x="186.2" y="127.9">GPIO4</text>
<text x="186.2" y="130.4">GPIO5</text>
<text x="215.7" y="127.9">GPIO17</text>
<text x="215.7" y="130.4">GPIO18</text>
<text x="285.4" y="127.9">MCP2518FDT-H/SL</text>
<text x="336.1" y="131.7" transform="rotate(-90 336.1 131.7)">V_{IO}</text>
<text x="87.3" y="134.2">ENC1_PWM</text>
<text x="186.2" y="132.9">GPIO6</text>
<text x="186.2" y="135.5">GPIO7</text>
<text x="214.8" y="135.5">SPI0_RX</text>
<text x="215.1" y="132.9">SPI0_TX</text>
<text x="271" y="132.9">SDI</text>
<text x="271" y="135.5">SDO</text>
<text x="284.1" y="133.9" transform="rotate(-90 284.1 133.9)">VDD</text>
<text x="289" y="135.5">RXCAN</text>
<text x="289.3" y="132.9">TXCAN</text>
<text x="329.4" y="132.9">TXD</text>
<text x="329.4" y="135.5">RXD</text>
<text x="341" y="132.9">CANH</text>
<text x="341.3" y="135.5">CANL</text>
<text x="186.2" y="138">SPI1_RX</text>
<text x="186.2" y="140.6">~{SPI1_CSn}</text>
<text x="186.2" y="143.1">SPI1_SCK</text>
<text x="213.5" y="140.6">SPI0_SCK</text>
<text x="213.7" y="138">~{SPI0_CSn}</text>
<text x="271" y="138">~{CS}</text>
<text x="271" y="140.6">SCK</text>
<text x="329.4" y="138">S</text>
<text x="338.7" y="139.2" transform="rotate(-90 338.7 139.2)">V_{SS}</text>
<text x="340" y="143.1">U8</text>
<text x="378.7" y="140.6">CAN</text>
<text x="379" y="143.1">J19</text>
<text x="186.2" y="145.6">GPIO11</text>
<text x="186.2" y="148.2">GPIO12</text>
<text x="215.7" y="148.2">GPIO14</text>
<text x="271" y="145.6">~{INT}</text>
<text x="271" y="148.2">~{INT0}/GPIO0/XSTBY</text>
<text x="291.6" y="145.6">SOF</text>
<text x="323.1" y="146.9">GND</text>
<text x="335.8" y="146.9">GND</text>
<text x="340" y="145.6">MCP2558FD</text>
<text x="186.2" y="150.7">GPIO13</text>
<text x="186.2" y="153.3">GPIO15</text>
<text x="186.2" y="155.8">GPIO16</text>
<text x="271" y="150.7">~{INT1}/GPIO1</text>
<text x="271" y="155.8">OSC2</text>
<text x="163.3" y="159.6">+3V3A</text>
<text x="186.2" y="159.6">ADC_VREF</text>
<text x="217.6" y="160.9">AGND</text>
<text x="271" y="158.3">OSC1</text>
<text x="284.1" y="159.5" transform="rotate(-90 284.1 159.5)">VSS</text>
<text x="92.6" y="162.2">ADC0</text>
<text x="92.6" y="164.7">ADC1</text>
<text x="92.6" y="167.2">ADC2</text>
<text x="186.2" y="162.2">ADC0</text>
<text x="186.2" y="164.7">ADC1</text>
<text x="186.2" y="167.2">ADC2</text>
<text x="247.3" y="163.4">+3V3</text>
<text x="281.2" y="167.2">GND</text>
<text x="88.2" y="173.6">ADC_MISO</text>
<text x="89.1" y="171">ADC_SCK</text>
<text x="205.3" y="168.1" transform="rotate(-90 205.3 168.1)">GND</text>
<text x="206.6" y="172.3">A1</text>
<text x="251.1" y="173.3" transform="rotate(-90 251.1 173.3)">+Vs</text>
<text x="257.6" y="171">4.0</text>
<text x="260.2" y="168.4">U4</text>
<text x="261.8" y="171">MHz</text>
<text x="90.3" y="176.1">~{ADC_CS}</text>
<text x="202.4" y="177.4">GND</text>
<text x="206.6" y="174.9">RaspberryPi_Pico2</text>
<text x="227.8" y="177.4">GND</text>
<text x="244.3" y="174.9">EN</text>
<text x="251.1" y="178.6" transform="rotate(-90 251.1 178.6)">GND</text>
<text x="252.2" y="174.9">OUT</text>
<text x="260" y="183.7">+3V3</text>
<text x="86.9" y="191.4">BUTTON_DA</text>
<text x="237.9" y="191.4">0.1uF-25V-10%-0805</text>
<text x="248.2" y="186.3">GND</text>
<text x="257.7" y="189.3">C4</text>
<text x="86.7" y="193.9">BUTTON_DB</text>
<text x="86.8" y="197.7">BUTTON_S0</text>
<text x="260.9" y="196.4">GND</text>
<text x="86.8" y="200.3">BUTTON_S1</text>
<text x="86.8" y="202.8">BUTTON_S2</text>
<text x="199.3" y="239.9">G1</text>
<text x="71.1" y="240.9">H1</text>
<text x="71.1" y="243.4">MountingHole</text>
<text x="91.4" y="240.9">H4</text>
<text x="91.4" y="243.4">MountingHole</text>
<text x="139.7" y="246">FID4</text>
<text x="139.7" y="240.9">FID2</text>
<text x="139.7" y="243.4">Fiducial</text>
<text x="156.2" y="240.9">FID5</text>
<text x="156.2" y="246">FID1</text>
<text x="156.2" y="243.4">Fiducial</text>
<text x="71.1" y="247.2">H2</text>
<text x="71.1" y="249.8">MountingHole</text>
<text x="91.4" y="247.2">H3</text>
<text x="91.4" y="249.8">MountingHole</text>
<text x="139.7" y="251.1">FID3</text>
<text x="139.7" y="248.5">Fiducial</text>
<text x="156.2" y="251.1">FID6</text>
<text x="156.2" y="248.5">Fiducial</text>
<text x="139.7" y="253.6">Fiducial</text>
<text x="156.2" y="253.6">Fiducial</text>
</g>
<g font-size="1.8" fill="#a90000">
<text x="59.6" y="44.2">1</text>
<text x="59.6" y="46.7">2</text>
<text x="59.6" y="53.1">1</text>
<text x="59.6" y="55.6">2</text>
<text x="199.1" y="102.3" transform="rotate(-90 199.1 102.3)">39</text>
<text x="204.2" y="102.3" transform="rotate(-90 204.2 102.3)">40</text>
<text x="209.3" y="102.3" transform="rotate(-90 209.3 102.3)">36</text>
<text x="182.2" y="109">30</text>
<text x="182.2" y="111.5">37</text>
<text x="182.8" y="116.6">1</text>
<text x="182.8" y="119.1">2</text>
<text x="373.3" y="116.6">1</text>
<text x="373.3" y="119.1">2</text>
<text x="182.8" y="121.7">4</text>
<text x="182.8" y="124.2">5</text>
<text x="373.3" y="121.7">3</text>
<text x="373.3" y="124.2">4</text>
<text x="182.8" y="126.7">6</text>
<text x="182.8" y="129.3">7</text>
<text x="182.8" y="131.8">9</text>
<text x="224.1" y="126.7">22</text>
<text x="224.1" y="129.3">24</text>
<text x="224.1" y="131.8">25</text>
<text x="267.9" y="131.8">11</text>
<text x="283" y="129.6" transform="rotate(-90 283 129.6)">14</text>
<text x="296.5" y="131.8">1</text>
<text x="327" y="131.8">1</text>
<text x="335" y="127.7" transform="rotate(-90 335 127.7)">5</text>
<text x="340.1" y="127.7" transform="rotate(-90 340.1 127.7)">3</text>
<text x="347.3" y="131.8">7</text>
<text x="182.2" y="134.4">10</text>
<text x="182.2" y="136.9">11</text>
<text x="224.1" y="134.4">26</text>
<text x="224.1" y="136.9">27</text>
<text x="267.9" y="134.4">12</text>
<text x="267.9" y="136.9">13</text>
<text x="296.5" y="134.4">2</text>
<text x="327" y="134.4">4</text>
<text x="327" y="136.9">8</text>
<text x="347.3" y="134.4">6</text>
<text x="182.2" y="142">14</text>
<text x="182.2" y="139.4">12</text>
<text x="224.1" y="139.4">29</text>
<text x="267.9" y="139.4">10</text>
<text x="337.6" y="141.7" transform="rotate(-90 337.6 141.7)">2</text>
<text x="373.3" y="139.4">1</text>
<text x="373.3" y="142">2</text>
<text x="182.2" y="144.5">15</text>
<text x="182.2" y="147.1">16</text>
<text x="182.2" y="149.6">17</text>
<text x="224.1" y="147.1">19</text>
<text x="268.5" y="144.5">4</text>
<text x="268.5" y="147.1">9</text>
<text x="268.5" y="149.6">8</text>
<text x="296.5" y="144.5">3</text>
<text x="182.2" y="152.1">20</text>
<text x="182.2" y="154.7">21</text>
<text x="268.5" y="154.7">5</text>
<text x="182.2" y="158.5">35</text>
<text x="182.2" y="161">31</text>
<text x="224.1" y="159.8">33</text>
<text x="268.5" y="157.2">6</text>
<text x="283" y="162" transform="rotate(-90 283 162)">7</text>
<text x="182.2" y="163.6">32</text>
<text x="182.2" y="166.1">34</text>
<text x="204.2" y="171.5" transform="rotate(-90 204.2 171.5)">3</text>
<text x="241.9" y="173.7">1</text>
<text x="249.9" y="168.3" transform="rotate(-90 249.9 168.3)">4</text>
<text x="257.1" y="173.7">3</text>
</g>
<g font-size="1.8" fill="#0f0f0f">
<text x="152.4" y="46.6">V_PS</text>
<text x="172.9" y="119">ENC0_B</text>
<text x="173.1" y="116.5">ENC0_A</text>
<text x="366.1" y="119">V_PS</text>
<text x="177.1" y="124.1">ID1</text>
<text x="177.1" y="121.6">ID0</text>
<text x="364.6" y="124.1">CAN_H</text>
<text x="365" y="121.6">CAN_L</text>
<text x="170" y="126.7">ENC0_PWM</text>
<text x="172.9" y="131.7">ENC1_B</text>
<text x="173.1" y="129.2">ENC1_A</text>
<text x="228.6" y="126.7">~{CAN_IRQ}</text>
<text x="228.6" y="131.7">SPI0_MOSI</text>
<text x="228.6" y="129.2">~{CAN_RX_IRQ}</text>
<text x="317.5" y="131.7">CANTX</text>
<text x="170" y="134.3">ENC1_PWM</text>
<text x="170.3" y="136.8">SPI1_MISO</text>
<text x="228.6" y="136.8">~{SPI0_CS}</text>
<text x="228.6" y="134.3">SPI0_MISO</text>
<text x="317.5" y="134.3">CANRX</text>
<text x="171.1" y="141.9">SPI1_SCK</text>
<text x="173.1" y="139.4">~{ADC_CS}12</text>
<text x="228.6" y="139.4">SPI0_SCK</text>
<text x="364.6" y="141.9">CAN_H</text>
<text x="365" y="139.4">CAN_L</text>
<text x="169.4" y="144.4">BUTTON_DB</text>
<text x="169.6" y="149.5">BUTTON_S1</text>
<text x="169.6" y="147">BUTTON_S0</text>
<text x="228.6" y="147">~{CAN_TX_IRQ}</text>
<text x="169.6" y="152.1">BUTTON_S2</text>
<text x="169.6" y="154.6">BUTTON_DA</text>
<text x="173.1" y="160.9">X0_ADC</text>
<text x="173.1" y="166">X1_ADC</text>
<text x="173.2" y="163.5">Y0_ADC</text>
</g>
<g font-size="1.8" fill="#0000c2">
<text x="70.5" y="110.6">4mA</text>
<text x="75.7" y="110.6">@ 3.3V</text>
<text x="330.8" y="148.9">70mA</text>
<text x="337.2" y="148.9">max</text>
<text x="342.2" y="148.9">@ 5V</text>
<text x="334" y="151">30mA</text>
<text x="340.4" y="151">avg</text>
<text x="287.6" y="163.2">20mA</text>
<text x="294" y="163.2">@ 3.3V</text>
<text x="186.2" y="172.1">35mA</text>
<text x="192.6" y="172.1">@ 3.3V</text>
<text x="68.9" y="180.7">75mA</text>
<text x="75.2" y="180.7">@ 3.3VA</text>
<text x="234.3" y="183">7mA</text>
<text x="239.5" y="183">@ 3.3V</text>
<text x="66.5" y="208.4">32mA</text>
<text x="72.8" y="208.4">max</text>
<text x="77.9" y="208.4">@ 3.3V</text>
</g>
<text font-size="1.8" fill="#939391" x="309.3" y="125.1">TP5 TP6</text>
</svg>
